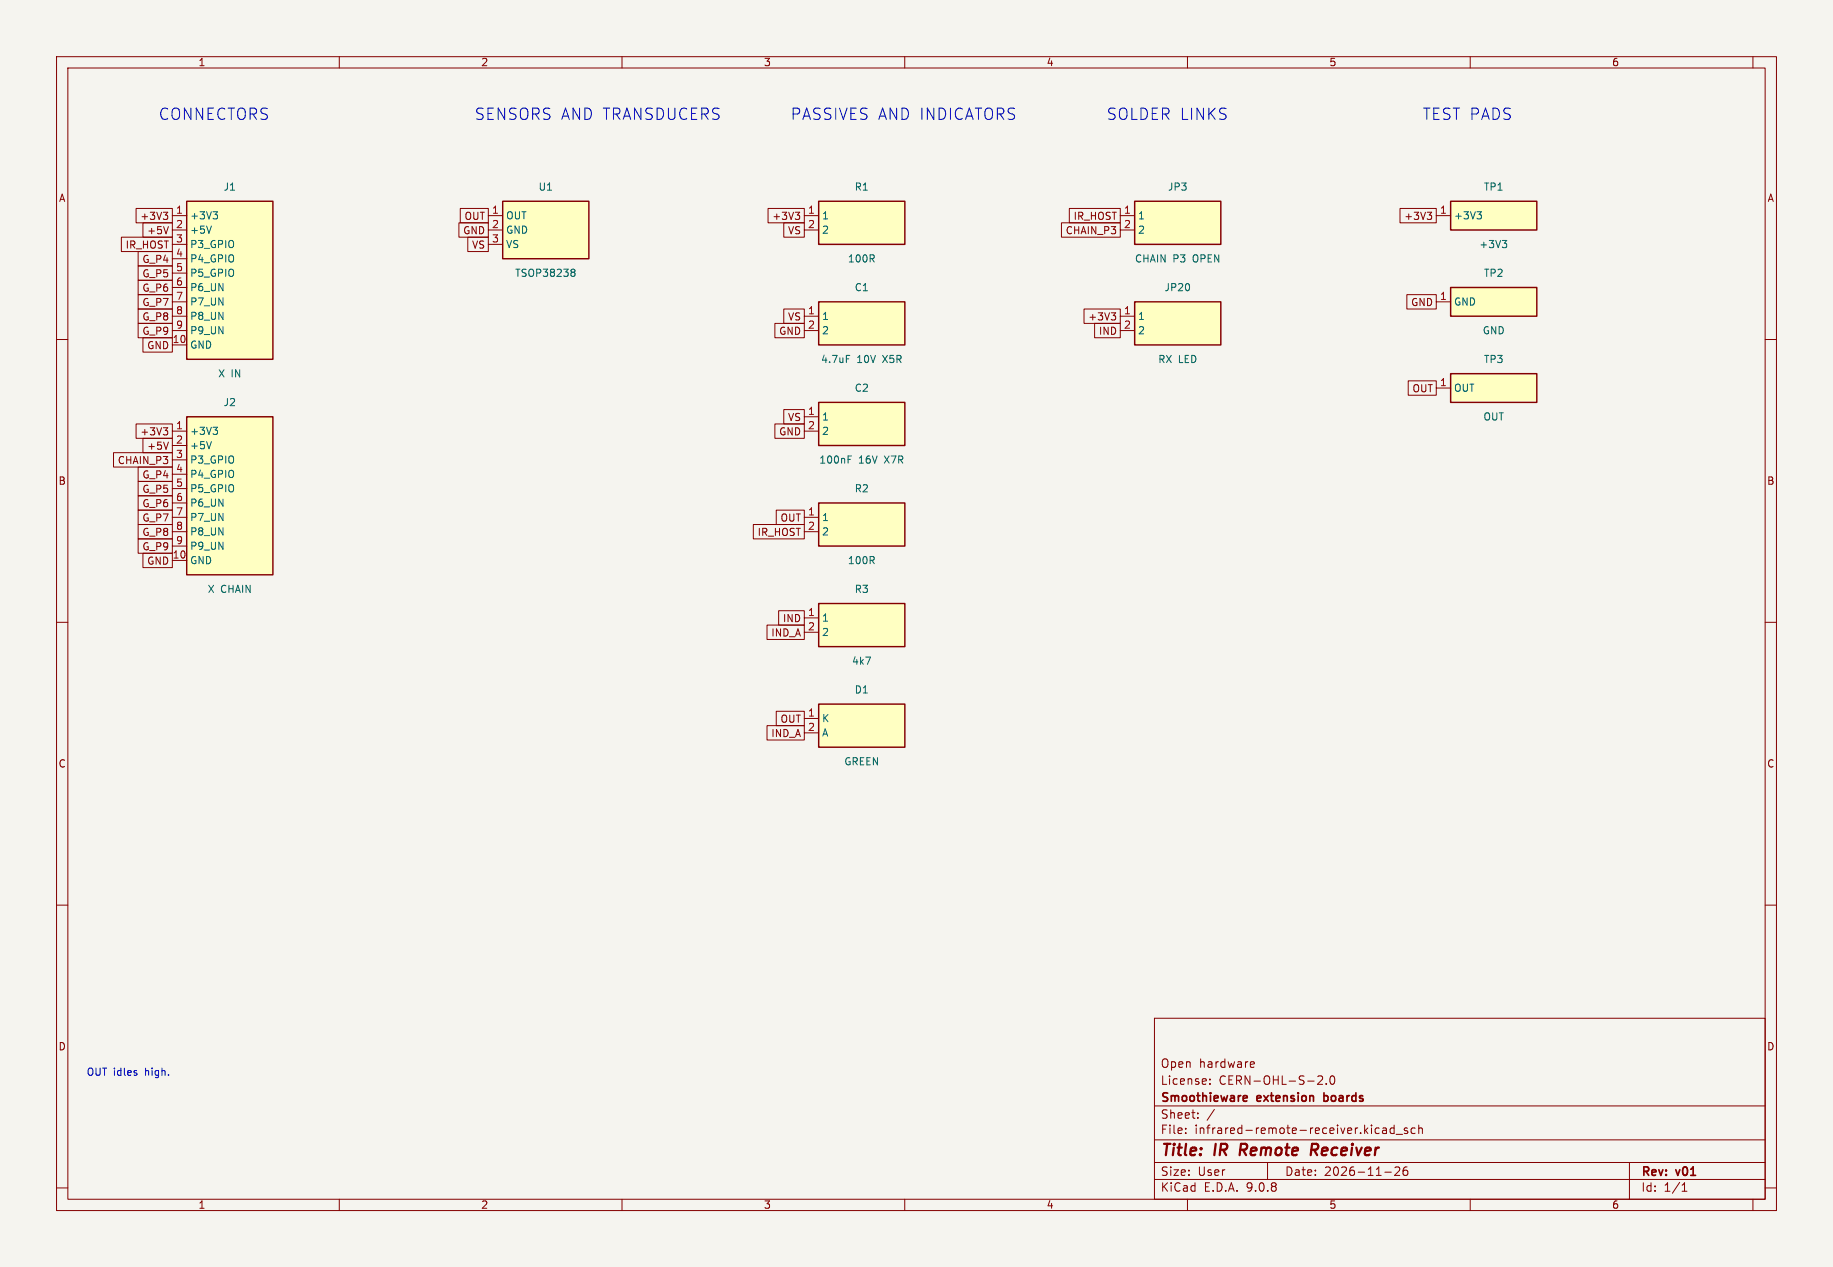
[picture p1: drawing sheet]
<svg xmlns="http://www.w3.org/2000/svg" width="324mm" height="224mm" viewBox="0 0 324 224" stroke-linecap="round" stroke-linejoin="round" font-family="sans-serif">
<path d="M0 0h324.2v224h-324.2z" fill="#f5f4ef" stroke="#f5f4ef" stroke-width=".18"/>
<g fill="none" stroke="#840000" stroke-width=".18">
<path d="M10 10h304.2v204h-304.2zM12 12h300.2v200h-300.2zM60 10v2M110 10v2M160 10v2M210 10v2M260 10v2M310 10v2M10 60h2M312.2 60h2M10 110h2M312.2 110h2"/>
<path d="M10 160h2M312.2 160h2M204.2 180h108v32h-108zM204.2 195.5h108M209.7 199.5v.1M211.8 197.6v.1M211.8 196.8v.1M214 191.6v.1M214 190.8v.1M214.8 196.1l-1.3 2M221.3 187.7l.5 .1v.3l-.7 .1M221.8 188.6l-.5 .1"/>
<path d="M233 190.4l.6-.2 .2 .2 .1 .2-.9 1.1h.9M234.5 191.6v.1M235.3 190.4l.2-.2a.81 .81 0 0 1 .6 .6 .81 .81 0 0 1-.3 .8l-.1 .1a.81 .81 0 0 1-.4-1.3zM244.5 199.5h.6l.1 .9M245.2 199.8h-.5a.29 .29 0 0 0-.2 .3 .29 .29 0 0 0 .2 .3l.5-.1M246.5 199.5l-.4-.1-.3 .3v.4l.2 .2h.5M246.5 198.9v1.5M248.9 199.5l-.4-.1-.2 .2 .1 .2 .5 .2v.3h-.6M250.3 199.5l-.5-.1-.3 .3v.4l.2 .2h.6M250.9 199.6l.2-.2 .4 .1v.9M250.9 198.9v1.5M10 210h2"/>
<path d="M60 212v2M110 212v2M160 212v2M204.2 208.5h108M204.2 205.5h108M204.2 201.5h108M209.7 200.3v.1M210 212v2M224.2 205.5v3M244.9 207.2h1.1M246.7 206.5l.6-.2 .2 .2v.2l-.9 1.1h.9M246.9 200.6h1.1"/>
<path d="M248.8 206.3a.59 .59 0 0 0-.7 .7v.5l.2 .2 .4 .1 .2-.1 .1-.5-.2-.2-.4-.1-.3 .3M260 212v2M288.2 205.5v6.5M297.5 210.6h.8M297.5 209.5l.4-.4v1.5M310 212v2M312.2 210h2"/>
</g>
<path d="M219.5 202.2l-.3 2M232.4 203.3l.5 .9M232.8 202.2h-.8l-.2 2M232.9 203.2l-1 .1" fill="none" stroke="#840000" stroke-width=".4"/>
<path d="M220.1 193.7l.4 .1 .1 .3-.7 .1M220.5 194.6l-.4 .1M234.1 193.2v1.5M234.1 194.6l.2 .1M234.3 193.7l-.2 .1" fill="none" stroke="#840000" stroke-width=".3"/>
<path d="M144.8 88.9h15.2v7.6h-15.2z" fill="#ffffc2"/>
<path d="M144.8 88.9h15.2v7.6h-15.2z" fill="none" stroke="#840000" stroke-width=".25"/>
<path d="M142.2 91.5h2.6M142.2 94h2.6" fill="none" stroke="#840000" stroke-width=".18"/>
<path d="M200.7 35.6h15.2v7.6h-15.2z" fill="#ffffc2"/>
<path d="M200.7 35.6h15.2v7.6h-15.2z" fill="none" stroke="#840000" stroke-width=".25"/>
<path d="M198.1 38.1h2.6M198.1 40.7h2.6" fill="none" stroke="#840000" stroke-width=".18"/>
<path d="M200.7 53.4h15.2v7.6h-15.2z" fill="#ffffc2"/>
<path d="M200.7 53.4h15.2v7.6h-15.2z" fill="none" stroke="#840000" stroke-width=".25"/>
<path d="M198.1 55.9h2.6M198.1 58.4h2.6" fill="none" stroke="#840000" stroke-width=".18"/>
<path d="M144.8 35.6h15.2v7.6h-15.2z" fill="#ffffc2"/>
<path d="M144.8 35.6h15.2v7.6h-15.2z" fill="none" stroke="#840000" stroke-width=".25"/>
<path d="M142.2 38.1h2.6M142.2 40.7h2.6" fill="none" stroke="#840000" stroke-width=".18"/>
<path d="M88.9 35.6h15.2v10.1h-15.2z" fill="#ffffc2"/>
<path d="M88.9 35.6h15.2v10.1h-15.2z" fill="none" stroke="#840000" stroke-width=".25"/>
<path d="M86.4 38.1h2.5M86.4 40.7h2.5M86.4 43.2h2.5" fill="none" stroke="#840000" stroke-width=".18"/>
<path d="M101.2 47.6h.2l.3 .2-.3 .3M101.2 48.1h.2M101.4 48.1l.3 .3v.2l-.1 .2-.4 .1" fill="none" stroke="#006464" stroke-width=".18"/>
<path d="M144.8 53.4h15.2v7.6h-15.2z" fill="#ffffc2"/>
<path d="M144.8 53.4h15.2v7.6h-15.2z" fill="none" stroke="#840000" stroke-width=".25"/>
<path d="M142.2 55.9h2.6M142.2 58.4h2.6" fill="none" stroke="#840000" stroke-width=".18"/>
<path d="M149.7 62.8h.6" fill="none" stroke="#006464" stroke-width=".18"/>
<path d="M33 73.7h15.3v27.9h-15.3z" fill="#ffffc2"/>
<path d="M33 73.7h15.3v27.9h-15.3z" fill="none" stroke="#840000" stroke-width=".25"/>
<path d="M30.5 76.2h2.5M30.5 78.8h2.5M30.5 81.3h2.5M30.5 83.8h2.5M30.5 86.4h2.5M30.5 88.9h2.5M30.5 91.5h2.5M30.5 94h2.5M30.5 96.5h2.5M30.5 99.1h2.5" fill="none" stroke="#840000" stroke-width=".18"/>
<path d="M37.4 78.1l-.4 1.2M37.7 75.5h.8l-.5 .5M38.2 76l.3 .3v.3l-.3 .2" fill="none" stroke="#006464" stroke-width=".18"/>
<path d="M144.8 71.1h15.2v7.7h-15.2z" fill="#ffffc2"/>
<path d="M144.8 71.1h15.2v7.7h-15.2z" fill="none" stroke="#840000" stroke-width=".25"/>
<path d="M142.2 73.7h2.6M142.2 76.2h2.6" fill="none" stroke="#840000" stroke-width=".18"/>
<path d="M150 81.2h.4M150 80.6h.6" fill="none" stroke="#006464" stroke-width=".18"/>
<path d="M256.5 35.6h15.3v5.1h-15.3z" fill="#ffffc2"/>
<path d="M256.5 35.6h15.3v5.1h-15.3z" fill="none" stroke="#840000" stroke-width=".25"/>
<path d="M254 38.1h2.5" fill="none" stroke="#840000" stroke-width=".18"/>
<path d="M261.2 37.4h.8l-.4 .5M261.7 37.9l.3 .3v.3l-.3 .2M265.7 42.5h.8l-.5 .5M266.2 43l.3 .2v.3l-.3 .3" fill="none" stroke="#006464" stroke-width=".18"/>
<path d="M256.5 50.8h15.3v5.1h-15.3z" fill="#ffffc2"/>
<path d="M256.5 50.8h15.3v5.1h-15.3z" fill="none" stroke="#840000" stroke-width=".25"/>
<path d="M254 53.4h2.5" fill="none" stroke="#840000" stroke-width=".18"/>
<path d="M256.5 66.1h15.3v5h-15.3z" fill="#ffffc2"/>
<path d="M256.5 66.1h15.3v5h-15.3z" fill="none" stroke="#840000" stroke-width=".25"/>
<path d="M254 68.6h2.5" fill="none" stroke="#840000" stroke-width=".18"/>
<path d="M144.8 106.7h15.2v7.6h-15.2z" fill="#ffffc2"/>
<path d="M144.8 106.7h15.2v7.6h-15.2z" fill="none" stroke="#840000" stroke-width=".25"/>
<path d="M142.2 109.2h2.6M142.2 111.8h2.6" fill="none" stroke="#840000" stroke-width=".18"/>
<path d="M144.8 124.5h15.2v7.6h-15.2z" fill="#ffffc2"/>
<path d="M144.8 124.5h15.2v7.6h-15.2z" fill="none" stroke="#840000" stroke-width=".25"/>
<path d="M142.2 127h2.6M142.2 129.6h2.6" fill="none" stroke="#840000" stroke-width=".18"/>
<path d="M33 35.6h15.3v27.9h-15.3z" fill="#ffffc2"/>
<path d="M33 35.6h15.3v27.9h-15.3z" fill="none" stroke="#840000" stroke-width=".25"/>
<g fill="none" stroke="#840000" stroke-width=".18">
<path d="M24.1 36.9h6.4v2.5h-6.4zM25.3 39.4h5.2v2.5h-5.2zM28.9 37.5h.8l-.5 .5M29.4 38l.3 .2v.4l-.3 .2M30.5 38.1h2.5M81.2 39.4h5.2v2.5h-5.2zM81.4 36.9h5v2.5h-5zM135.8 36.9h6.4v2.5h-6.4zM138.6 39.4h3.6v2.5h-3.6zM140.6 37.5h.8l-.4 .5M141.2 38l.2 .2v.4l-.2 .2M187.7 39.4h10.4v2.5h-10.4z"/>
<path d="M189.1 36.9h9v2.5h-9zM247.6 36.9h6.4v2.5h-6.4zM252.4 37.5h.8l-.4 .5M252.9 38l.3 .2v.4l-.3 .2M21.5 41.9h9v2.6h-9zM24.4 52.1h6.1v2.5h-6.1zM24.4 54.6h6.1v2.6h-6.1zM24.4 44.5h6.1v2.5h-6.1zM24.4 47h6.1v2.6h-6.1zM24.4 49.6h6.1v2.5h-6.1zM24.4 57.2h6.1v2.5h-6.1zM25.3 59.7h5.2v2.6h-5.2z"/>
<path d="M29.8 40.1l-.4 1.2M30.5 40.7h2.5M30.5 43.2h2.5M30.5 45.7h2.5M30.5 48.3h2.5M30.5 50.8h2.5M30.5 53.4h2.5M30.5 55.9h2.5M30.5 58.4h2.5M82.7 41.9h3.7v2.6h-3.7zM137 57.2h5.2v2.5h-5.2zM138.6 54.6h3.6v2.6h-3.6z"/>
<path d="M191.7 54.6h6.4v2.6h-6.4zM193.6 57.2h4.5v2.5h-4.5zM196.5 55.3h.8l-.4 .5M197.1 55.8l.2 .2v.3l-.2 .3M248.8 52.1h5.2v2.5h-5.2zM24.1 75h6.4v2.5h-6.4zM25.3 77.5h5.2v2.5h-5.2zM28.9 75.6h.8l-.5 .5M29.4 76.1l.3 .2v.4l-.3 .2M29.8 78.2l-.4 1.2M30.5 61h2.5M137 75h5.2v2.5h-5.2z"/>
<path d="M138.6 72.4h3.6v2.6h-3.6zM249 67.3h5v2.6h-5zM20.1 80h10.4v2.6h-10.4zM24.4 85.1h6.1v2.6h-6.1zM24.4 90.2h6.1v2.5h-6.1zM24.4 82.6h6.1v2.5h-6.1zM24.4 87.7h6.1v2.5h-6.1zM24.4 92.7h6.1v2.6h-6.1zM24.4 95.3h6.1v2.5h-6.1zM25.3 97.8h5.2v2.6h-5.2zM133.2 92.7h9v2.6h-9zM137.3 90.2h4.9v2.5h-4.9z"/>
<path d="M135.6 110.5h6.6v2.6h-6.6zM137.7 108h4.5v2.5h-4.5zM135.6 128.3h6.6v2.5h-6.6zM137.3 125.8h4.9v2.5h-4.9z"/>
</g>
<path d="M37.4 40l-.4 1.2M37.7 37.4h.8l-.5 .5M38.2 37.9l.3 .3v.3l-.3 .2" fill="none" stroke="#006464" stroke-width=".18"/>
<g font-size="2.8" fill="#0000c2">
<text x="27.9" y="21.4">CONNECTORS</text>
<text x="83.8" y="21.4">SENSORS AND TRANSDUCERS</text>
<text x="139.7" y="21.4">PASSIVES AND INDICATORS</text>
<text x="195.6" y="21.4">SOLDER LINKS</text>
<text x="251.5" y="21.4">TEST PADS</text>
</g>
<g font-size="2.8" fill="#840000">
<text x="205.2" y="204.9">Title:</text>
<text x="214.8" y="204.9">IR</text>
<text x="220.1" y="204.9">Remote</text>
<text x="233.5" y="204.9">Receiver</text>
</g>
<g font-size="2.1" fill="#840000">
<text x="205.2" y="189">Open</text>
<text x="212" y="189">hardware</text>
<text x="205.2" y="195.2">Smoothieware</text>
<text x="205.2" y="192">License:</text>
<text x="215.5" y="192">CERN-OHL-S-2.0</text>
<text x="222.4" y="195.2">extension</text>
<text x="234.8" y="195.2">boards</text>
<text x="205.2" y="200.7">File:</text>
<text x="205.2" y="198">Sheet:</text>
<text x="211.2" y="200.7">infrared-remote-receiver.kicad_sch</text>
<text x="205.2" y="208.1">Size:</text>
<text x="211.8" y="208.1">User</text>
<text x="227.2" y="208.1">Date:</text>
<text x="234.2" y="208.1">2026-11-26</text>
<text x="290.2" y="208.3">Rev:</text>
<text x="296.5" y="208.3">v01</text>
<text x="205.2" y="210.9">KiCad</text>
<text x="212.9" y="210.9">E.D.A.</text>
<text x="220.5" y="210.9">9.0.8</text>
<text x="290.2" y="210.9">Id:</text>
<text x="294.2" y="210.9">1/1</text>
</g>
<g font-size="1.8" fill="#840000">
<text x="35" y="11.9">1</text>
<text x="85" y="11.9">2</text>
<text x="135" y="11.9">3</text>
<text x="185" y="11.9">4</text>
<text x="235" y="11.9">5</text>
<text x="285" y="11.9">6</text>
<text x="10.3" y="35.9">A</text>
<text x="312.5" y="35.9">A</text>
<text x="24.7" y="39.1">+3V3</text>
<text x="25.9" y="41.6">+5V</text>
<text x="81.8" y="41.6">GND</text>
<text x="82.1" y="39.1">OUT</text>
<text x="136.5" y="39.1">+3V3</text>
<text x="139.3" y="41.6">VS</text>
<text x="188.4" y="41.6">CHAIN_P3</text>
<text x="189.8" y="39.1">IR_HOST</text>
<text x="248.2" y="39.1">+3V3</text>
<text x="22.1" y="44.2">IR_HOST</text>
<text x="25.1" y="46.7">G_P4</text>
<text x="83.4" y="44.2">VS</text>
<text x="25.1" y="49.2">G_P5</text>
<text x="25.1" y="51.8">G_P6</text>
<text x="25.1" y="54.3">G_P7</text>
<text x="25.1" y="56.9">G_P8</text>
<text x="25.1" y="59.4">G_P9</text>
<text x="137.7" y="59.4">GND</text>
<text x="139.3" y="56.9">VS</text>
<text x="192.4" y="56.9">+3V3</text>
<text x="194.2" y="59.4">IND</text>
<text x="249.4" y="54.3">GND</text>
<text x="25.9" y="61.9">GND</text>
<text x="249.7" y="69.6">OUT</text>
<text x="24.7" y="77.2">+3V3</text>
<text x="137.7" y="77.2">GND</text>
<text x="139.3" y="74.6">VS</text>
<text x="20.7" y="82.3">CHAIN_P3</text>
<text x="25.9" y="79.7">+5V</text>
<text x="10.3" y="85.9">B</text>
<text x="25.1" y="87.3">G_P5</text>
<text x="25.1" y="84.8">G_P4</text>
<text x="25.1" y="89.9">G_P6</text>
<text x="312.4" y="85.9">B</text>
<text x="25.1" y="92.4">G_P7</text>
<text x="25.1" y="95">G_P8</text>
<text x="133.9" y="95">IR_HOST</text>
<text x="137.9" y="92.4">OUT</text>
<text x="25.1" y="97.5">G_P9</text>
<text x="25.9" y="100">GND</text>
<text x="136.3" y="112.7">IND_A</text>
<text x="138.4" y="110.2">IND</text>
<text x="136.3" y="130.5">IND_A</text>
<text x="137.9" y="128">OUT</text>
<text x="10.3" y="135.9">C</text>
<text x="312.4" y="135.9">C</text>
<text x="10.3" y="185.9">D</text>
<text x="312.4" y="185.9">D</text>
<text x="35" y="213.9">1</text>
<text x="85" y="213.9">2</text>
<text x="135" y="213.9">3</text>
<text x="185" y="213.9">4</text>
<text x="235" y="213.9">5</text>
<text x="285" y="213.9">6</text>
</g>
<g font-size="1.8" fill="#006464">
<text x="39.4" y="33.9">J1</text>
<text x="95.1" y="33.9">U1</text>
<text x="151.1" y="33.9">R1</text>
<text x="206.5" y="33.9">JP3</text>
<text x="262.3" y="33.9">TP1</text>
<text x="33.5" y="39">+3V3</text>
<text x="33.5" y="41.5">+5V</text>
<text x="89.4" y="39">OUT</text>
<text x="89.4" y="41.5">GND</text>
<text x="145.3" y="39">1</text>
<text x="145.3" y="41.5">2</text>
<text x="201.2" y="39">1</text>
<text x="201.2" y="41.5">2</text>
<text x="257" y="39">+3V3</text>
<text x="33.5" y="44.1">P3_GPIO</text>
<text x="33.5" y="46.6">P4_GPIO</text>
<text x="89.4" y="44.1">VS</text>
<text x="149.8" y="46.6">100R</text>
<text x="200.6" y="46.6">CHAIN</text>
<text x="207.4" y="46.6">P3</text>
<text x="211.1" y="46.6">OPEN</text>
<text x="261.5" y="44.1">+3V3</text>
<text x="33.5" y="49.1">P5_GPIO</text>
<text x="33.5" y="51.7">P6_UN</text>
<text x="91" y="49.1">TSOP38238</text>
<text x="151.1" y="51.7">C1</text>
<text x="205.9" y="51.7">JP20</text>
<text x="262.3" y="49.1">TP2</text>
<text x="33.5" y="54.2">P7_UN</text>
<text x="33.5" y="56.8">P8_UN</text>
<text x="33.5" y="59.3">P9_UN</text>
<text x="145.3" y="56.8">1</text>
<text x="145.3" y="59.3">2</text>
<text x="201.2" y="56.8">1</text>
<text x="201.2" y="59.3">2</text>
<text x="257" y="54.2">GND</text>
<text x="262.1" y="59.3">GND</text>
<text x="33.5" y="61.8">GND</text>
<text x="145.1" y="64.4">4.7uF</text>
<text x="151.5" y="64.4">10V</text>
<text x="156.2" y="64.4">X5R</text>
<text x="204.7" y="64.4">RX LED</text>
<text x="262.3" y="64.4">TP3</text>
<text x="38.5" y="66.9">X IN</text>
<text x="151.1" y="69.5">C2</text>
<text x="257" y="69.5">OUT</text>
<text x="33.5" y="77.1">+3V3</text>
<text x="39.4" y="72">J2</text>
<text x="145.3" y="74.5">1</text>
<text x="145.3" y="77.1">2</text>
<text x="262.2" y="74.5">OUT</text>
<text x="33.5" y="79.6">+5V</text>
<text x="33.5" y="82.2">P3_GPIO</text>
<text x="144.8" y="82.2">100nF</text>
<text x="151.8" y="82.2">16V</text>
<text x="156.5" y="82.2">X7R</text>
<text x="33.5" y="84.7">P4_GPIO</text>
<text x="33.5" y="87.2">P5_GPIO</text>
<text x="33.5" y="89.8">P6_UN</text>
<text x="151.1" y="87.2">R2</text>
<text x="33.5" y="92.3">P7_UN</text>
<text x="33.5" y="94.9">P8_UN</text>
<text x="145.3" y="92.3">1</text>
<text x="145.3" y="94.9">2</text>
<text x="33.5" y="97.4">P9_UN</text>
<text x="33.5" y="99.9">GND</text>
<text x="149.8" y="99.9">100R</text>
<text x="36.6" y="105">X CHAIN</text>
<text x="151.1" y="105">R3</text>
<text x="145.3" y="110.1">1</text>
<text x="145.3" y="112.6">2</text>
<text x="150.6" y="117.7">4k7</text>
<text x="151.1" y="122.8">D1</text>
<text x="145.3" y="127.9">K</text>
<text x="145.3" y="130.4">A</text>
<text x="149.2" y="135.5">GREEN</text>
</g>
<g font-size="1.8" fill="#a90000">
<text x="31" y="37.9">1</text>
<text x="31" y="40.4">2</text>
<text x="86.9" y="37.9">1</text>
<text x="86.9" y="40.4">2</text>
<text x="142.8" y="37.9">1</text>
<text x="142.8" y="40.4">2</text>
<text x="198.7" y="37.9">1</text>
<text x="198.7" y="40.4">2</text>
<text x="254.6" y="37.9">1</text>
<text x="31" y="42.9">3</text>
<text x="31" y="45.5">4</text>
<text x="86.9" y="42.9">3</text>
<text x="31" y="48">5</text>
<text x="31" y="50.6">6</text>
<text x="31" y="53.1">7</text>
<text x="254.6" y="53.1">1</text>
<text x="31" y="55.6">8</text>
<text x="31" y="58.2">9</text>
<text x="142.8" y="55.6">1</text>
<text x="142.8" y="58.2">2</text>
<text x="198.7" y="55.6">1</text>
<text x="198.7" y="58.2">2</text>
<text x="30.4" y="60.7">10</text>
<text x="254.6" y="68.3">1</text>
<text x="31" y="76">1</text>
<text x="142.8" y="73.4">1</text>
<text x="142.8" y="76">2</text>
<text x="31" y="78.5">2</text>
<text x="31" y="81">3</text>
<text x="31" y="83.6">4</text>
<text x="31" y="86.1">5</text>
<text x="31" y="88.7">6</text>
<text x="31" y="91.2">7</text>
<text x="31" y="93.7">8</text>
<text x="142.8" y="91.2">1</text>
<text x="142.8" y="93.7">2</text>
<text x="30.4" y="98.8">10</text>
<text x="31" y="96.3">9</text>
<text x="142.8" y="109">1</text>
<text x="142.8" y="111.5">2</text>
<text x="142.8" y="126.8">1</text>
<text x="142.8" y="129.3">2</text>
</g>
<g font-size="1.8" fill="#0000c2">
<text x="15.2" y="190.3">OUT idles</text>
<text x="25.7" y="190.3">high.</text>
</g>
</svg>
